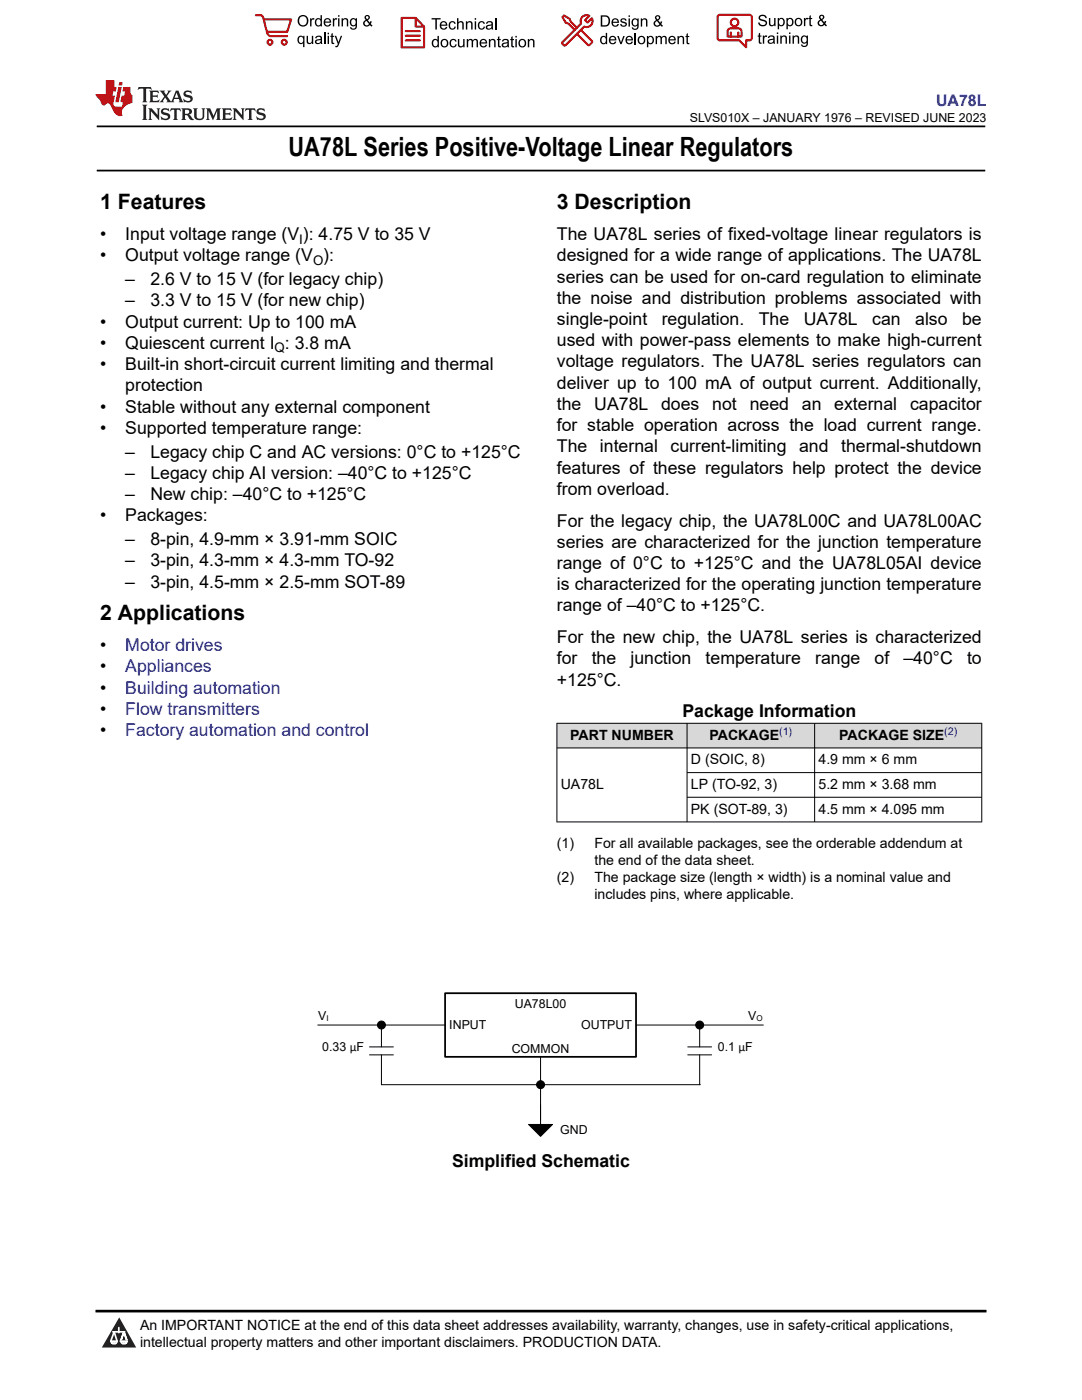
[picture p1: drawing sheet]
<svg xmlns="http://www.w3.org/2000/svg" width="216mm" height="279mm" viewBox="0 0 216 279" stroke-linecap="round" stroke-linejoin="round" font-family="sans-serif">
<path d="M19.3 25.2h177.3M19.3 34h177.3" fill="none" stroke="#000" stroke-width=".35"/>
<g fill="#d8d8d8">
<path d="M111.1 144.3h84.8v5h-84.8z" fill-rule="evenodd"/>
<path d="M111.2 144.4h25.8v4.8h-25.8z" fill-rule="evenodd"/>
<path d="M137.2 144.4h25.3v4.8h-25.3z" fill-rule="evenodd"/>
<path d="M162.6 144.4h33.2v4.8h-33.2z" fill-rule="evenodd"/>
</g>
<path d="M111.1 144.3h84.9M111.1 149.3h84.9M111.1 144.3v19.8M137.1 144.3v19.8M137.1 154.2h58.9M137.1 159.1h58.9M162.6 144.3v19.8M195.9 144.3v19.8M196 164h-84.9" fill="none" stroke="#000" stroke-width=".2"/>
<path d="M88.8 198.2h38.1v12.7h-38.1z" fill-rule="evenodd" fill="#fff"/>
<path d="M88.8 198.2h38.1v12.7h-38.1z" fill="none" stroke="#000" stroke-width=".35"/>
<g fill="none" stroke="#000" stroke-width=".2">
<path d="M63.4 204.6h25.4M73.7 210.5h4.8M73.7 208.9h4.8M76.1 204.6v4.3M76.1 210.5v6h63.6M107.9 210.9v13.5M126.9 204.6h25.4M137.2 210.5h4.8M137.2 208.9h4.8M139.6 204.6v4.3M139.6 210.5v6M105.5 224.4h4.7l-2.3 2.4z"/>
<circle cx="76.1" cy="204.6" r=".79"/>
<circle cx="107.9" cy="216.5" r=".79"/>
<circle cx="139.6" cy="204.6" r=".79"/>
</g>
<g fill="#000">
<path d="M105.5 224.4h4.7l-2.3 2.4z"/>
<circle cx="76.1" cy="204.6" r=".79"/>
<circle cx="107.9" cy="216.5" r=".79"/>
<circle cx="139.6" cy="204.6" r=".79"/>
</g>
<path d="M0 0h215.9v23.8h-215.9z" fill-rule="evenodd" fill="#fff"/>
<path d="M27.7 17.4l-.2 .6 .5-.3h.6v.1v2.2l-.2 .4h1l-.2-.4v-2.2v-.1h.5l.5 .3-.1-.6zM29.8 18.1l.2 .4v1.5l-.2 .4h1.9l.1-.6a1.08 1.08 0 0 1-1.3 .2v-.7h.6l.4 .2v-.6l-.4 .2h-.6v-.6l.2-.1a1 1 0 0 1 1 .2l-.1-.5zM31.8 18.1l1 1.1-1 1.2h.9l-.2-.2 .4-.7 .5 .7-.2 .2h1.6l-.2-.2 .1-.4h1l.1 .4-.1 .2h.9l-.2-.3-.8-2h-.5l-1 2.2-.8-1.1 .9-1.1h-.8l.2 .2-.5 .7-.3-.7 .1-.2zM35.2 18.5l.4 1h-.8zM36.8 18.2a.65 .65 0 0 0-.2 .7 .65 .65 0 0 0 .6 .5l.7 .2 .1 .2a.79 .79 0 0 1-.7 .4 .79 .79 0 0 1-.7-.5l.1 .7 .2-.1a.93 .93 0 0 0 1.1 .1 .93 .93 0 0 0 .4-1 1.46 1.46 0 0 0-1.2-.6l-.1-.3a1.09 1.09 0 0 1 1.2 .2l-.2-.6-.1 .1-.6-.2zM28.4 20.9l.2 .4v2.3l-.2 .3h1l-.2-.3v-2.3l.2-.4zM29.6 21.6l.2 .4v1.6l-.2 .3h.8l-.3-.3v-1.4l1.7 1.8v-2l.2-.4h-.8l.2 .2 .1 1.1-1.2-1.3zM32.3 21.8a.65 .65 0 0 0-.2 .7 .65 .65 0 0 0 .7 .4l.6 .2 .1 .2a.79 .79 0 0 1-.7 .4 .79 .79 0 0 1-.7-.5l.1 .7 .2-.1a.93 .93 0 0 0 1.1 .1 .93 .93 0 0 0 .4-.9 1.46 1.46 0 0 0-1.2-.6l-.1-.4a1.09 1.09 0 0 1 1.2 .2l-.2-.6-.1 .1-.6-.1zM34.1 21.6l-.1 .7a.63 .63 0 0 1 .7-.4l.1 1.7-.3 .3h1l-.2-.3v-1.7a.66 .66 0 0 1 .8 .4l-.1-.7zM36.2 21.6l.2 .4v1.6l-.2 .3h.9l-.2-.2v-.7h.5l.1 .2a.79 .79 0 0 0 1.2 .6l-1-.9a.61 .61 0 0 0 .6-.6 .61 .61 0 0 0-.5-.6zM36.9 21.9h.2a.47 .47 0 0 1 .5 .1 .47 .47 0 0 1 .1 .5l-.2 .2h-.6zM38.5 21.6l.2 .2a2.27 2.27 0 0 0 .4 2 1.04 1.04 0 0 0 1.7-.7v-1.3l.2-.2h-.8l.2 .4v1.1a.6 .6 0 0 1-.6 .6 .6 .6 0 0 1-.6-.6v-1.1l.3-.4zM41.1 21.6l.2 .4v1.6l-.2 .3h.7l-.2-.3v-1.5l.9 1.9 .8-1.9v1.5l-.2 .3h1l-.3-.3v-1.6l.3-.4h-.8l-.7 1.5-.7-1.5zM44.3 21.6l.2 .4v1.6l-.2 .3h1.9l.1-.5a1.09 1.09 0 0 1-1.3 .1v-.6h.6l.4 .1v-.6l-.4 .2h-.6v-.6l.2-.1a1.01 1.01 0 0 1 1 .3l-.1-.6zM46.4 21.6l.3 .4v1.6l-.3 .3h.8l-.2-.3v-1.4l1.6 1.8v-2l.2-.4h-.7l.2 .2v1.1l-1.2-1.3zM49 21.6l-.1 .7a.63 .63 0 0 1 .8-.4v1.7l-.3 .3h1l-.2-.3v-1.7a.66 .66 0 0 1 .8 .4l-.1-.7zM51.4 21.8a.65 .65 0 0 0-.2 .7 .65 .65 0 0 0 .6 .4l.6 .2 .2 .2a.79 .79 0 0 1-.8 .4 .79 .79 0 0 1-.6-.5l.1 .7 .2-.1a.93 .93 0 0 0 1 .1 .93 .93 0 0 0 .5-.9 1.46 1.46 0 0 0-1.3-.6l-.1-.4a1.09 1.09 0 0 1 1.3 .2l-.2-.6-.2 .1-.5-.1z" fill="#231f20"/>
<path d="M21.1 16v2.8h-2.1l.1 .3 .9 1a.95 .95 0 0 0 .9 .9 .59 .59 0 0 1 .6-.4 .59 .59 0 0 1 .5 .4l.4 .8a1.59 1.59 0 0 0 2.1 1.3 1.61 1.61 0 0 1 1-2.2l1-.4-.1-1.5a1.59 1.59 0 0 1-.4-1.6h-1.4l-.2 .9h.5l-.1 .8h-.5l-.2 1v.2l.4 .1-.2 .9h-.6a.73 .73 0 0 1-1.1-.7l.3-1.5h-.5l.2-.8h.5l.2-.9h-.5v-1.4zM23.6 17.4l-.6 3h.7l.6-3zM23.8 16.4l-.1 .7h.7l.1-.7z" fill="#ed1c24"/>
<g fill="#000">
<path d="M59.4 4.2a1.12 1.12 0 0 1 2.2 0 1.12 1.12 0 0 1-2.2 0zM59.9 3.5a.89 .89 0 0 0-.1 1.1 .89 .89 0 0 0 1.1 .4 .88 .88 0 0 0 .3-1.3 .88 .88 0 0 0-1.3-.2z" fill-rule="evenodd"/>
<path d="M59.5 7.3l.5-.2 .5 .3v-.3h.3v2.3h-.3v-.8a.74 .74 0 0 1-1 0 .74 .74 0 0 1-.1-1zM59.8 7.5a.57 .57 0 0 0-.2 .7 .57 .57 0 0 0 .8 .2 .57 .57 0 0 0 .1-.7 .57 .57 0 0 0-.7-.2z" fill-rule="evenodd"/>
<path d="M61.9 3.6h.2v.3l.2-.2 .3-.1 .2 .1-.1 .3a.36 .36 0 0 0-.5 0 .36 .36 0 0 0 0 .4v.9h-.3z" fill-rule="evenodd"/>
<path d="M61.2 7.1h.3v.9a.41 .41 0 0 0 .4 .6 .41 .41 0 0 0 .3-.6v-.9h.3v1.7h-.2v-.3a.58 .58 0 0 1-.7 .3 .58 .58 0 0 1-.4-.6z" fill-rule="evenodd"/>
<path d="M63 3.8l.5-.2 .5 .2v-.8h.2v2.3h-.2v-.2a.75 .75 0 0 1-1-.1 .75 .75 0 0 1-.1-1zM63.2 4a.57 .57 0 0 0-.1 .7 .57 .57 0 0 0 .8 .2 .57 .57 0 0 0 .1-.7 .57 .57 0 0 0-.8-.2z" fill-rule="evenodd"/>
<path d="M63 7.3a.74 .74 0 0 1 1-.1 .74 .74 0 0 1 .3 .9v.7h-.3v-.2a.57 .57 0 0 1-.8 .2 .57 .57 0 0 1-.2-.8l1-.3a.41 .41 0 0 0-.4-.4 .41 .41 0 0 0-.4 .4l-.3-.1zM63.2 8.2a.35 .35 0 0 0 .2 .5 .35 .35 0 0 0 .5-.3l.1-.4z" fill-rule="evenodd"/>
<path d="M65.4 6.5h.3v.3h-.3zM65.4 7.1h.3v1.7h-.3z" fill-rule="evenodd"/>
<path d="M64.8 3.8a.76 .76 0 0 1 .9-.1 .76 .76 0 0 1 .4 .8h-1.2a.47 .47 0 0 0 .3 .6 .47 .47 0 0 0 .6-.4l.3 .1a.82 .82 0 0 1-1.3 .3 .82 .82 0 0 1 0-1.3zM65 4l-.1 .3h.9l-.3-.4z" fill-rule="evenodd"/>
<path d="M66.4 3.6h.3v.3l.1-.2 .4-.1 .1 .1-.1 .3a.36 .36 0 0 0-.4 0 .36 .36 0 0 0-.1 .4v.9h-.3z" fill-rule="evenodd"/>
<path d="M66.1 6.7l.3-.1v.5h.3v.3h-.3v.9l.1 .2h.2v.3a.41 .41 0 0 1-.4-.1 .41 .41 0 0 1-.2-.4v-.9h-.2v-.3h.2z" fill-rule="evenodd"/>
<path d="M66.8 7.1h.3l.4 1.4 .5-1.4h.3l-.6 1.7a.57 .57 0 0 1-.8 .6v-.3a.37 .37 0 0 0 .5-.3z" fill-rule="evenodd"/>
<path d="M67.5 3h.2v.3h-.2zM67.5 3.6h.2v1.7h-.2z" fill-rule="evenodd"/>
<path d="M68.2 3.6h.2v.3a.58 .58 0 0 1 .7-.3 .58 .58 0 0 1 .4 .7v1h-.3v-1a.4 .4 0 0 0-.4-.5 .4 .4 0 0 0-.4 .6v.9h-.2z" fill-rule="evenodd"/>
<path d="M70 3.8l.5-.2 .5 .2v-.2h.2v1.5a.71 .71 0 0 1-.5 .8 .71 .71 0 0 1-.8-.5h.2a.46 .46 0 0 0 .6 .3 .46 .46 0 0 0 .3-.6 .78 .78 0 0 1-1.1-.2 .78 .78 0 0 1 .1-1.1zM70.2 4a.53 .53 0 0 0-.1 .8 .53 .53 0 0 0 .8 0 .54 .54 0 0 0 0-.7 .54 .54 0 0 0-.7-.1z" fill-rule="evenodd"/>
<path d="M72.9 3.1a.53 .53 0 0 1 .8 .1 .53 .53 0 0 1-.3 .8l.4 .5 .1-.3 .3 .1-.2 .5 .3 .3-.2 .2-.3-.3a.71 .71 0 0 1-1.2 .1 .71 .71 0 0 1 .4-1.1l-.3-.5zM73 3.5a.3 .3 0 0 0 .6 0 .3 .3 0 0 0-.6 0zM72.9 4.3a.45 .45 0 0 0 0 .7 .45 .45 0 0 0 .7-.2l-.5-.6z" fill-rule="evenodd"/>
<path d="M86.1 3.6h1.8v.3h-.7v2h-.3v-2h-.8z" fill-rule="evenodd"/>
<path d="M86.3 8l.5-.2 .5 .2v-.8h.3v2.2h-.3v-.2a.76 .76 0 0 1-1 0 .76 .76 0 0 1-.1-1zM86.6 8.1a.58 .58 0 0 0-.2 .8 .58 .58 0 0 0 .8 .2 .58 .58 0 0 0 .1-.8 .58 .58 0 0 0-.7-.2z" fill-rule="evenodd"/>
<path d="M88.2 7.9a.81 .81 0 0 1 1.1 .2 .81 .81 0 0 1-.2 1.1 .81 .81 0 0 1-1.1-.1l-.1-.8zM88.3 8.1a.57 .57 0 0 0 0 .9 .57 .57 0 0 0 .8 0 .57 .57 0 0 0 0-.8 .57 .57 0 0 0-.8-.1z" fill-rule="evenodd"/>
<path d="M88 4.4a.77 .77 0 0 1 .9-.1 .77 .77 0 0 1 .4 .8h-1.3a.48 .48 0 0 0 .4 .6 .48 .48 0 0 0 .6-.3h.3a.83 .83 0 0 1-1.3 .4 .83 .83 0 0 1 0-1.4zM88.2 4.6l-.2 .3h1l-.3-.4z" fill-rule="evenodd"/>
<path d="M89.7 4.4a.7 .7 0 0 1 1.2 .3l-.2 .1a.45 .45 0 0 0-.6-.3 .45 .45 0 0 0-.3 .6 .45 .45 0 0 0 .3 .6 .45 .45 0 0 0 .6-.4h.3a.76 .76 0 0 1-1.1 .6 .76 .76 0 0 1-.3-1.1z" fill-rule="evenodd"/>
<path d="M89.9 8a.7 .7 0 0 1 1.2 .3h-.3a.45 .45 0 0 0-.5-.3 .45 .45 0 0 0-.3 .6 .45 .45 0 0 0 .3 .6 .45 .45 0 0 0 .6-.4l.2 .1a.76 .76 0 0 1-1 .5 .76 .76 0 0 1-.4-1.1z" fill-rule="evenodd"/>
<path d="M91.2 3.6h.3v.8a.59 .59 0 0 1 .7-.2 .59 .59 0 0 1 .3 .7v1h-.2v-1a.4 .4 0 0 0-.5-.4 .4 .4 0 0 0-.3 .5v.9h-.3z" fill-rule="evenodd"/>
<path d="M91.4 7.8h.2v.9a.41 .41 0 0 0 .5 .5 .41 .41 0 0 0 .3-.5v-.9h.3v1.6h-.3v-.2a.58 .58 0 0 1-.7 .3 .58 .58 0 0 1-.3-.7z" fill-rule="evenodd"/>
<path d="M93 4.2h.2v.3a.59 .59 0 0 1 .7-.3 .59 .59 0 0 1 .4 .7v1h-.3v-1a.41 .41 0 0 0-.4-.5 .41 .41 0 0 0-.4 .6v.9h-.2z" fill-rule="evenodd"/>
<path d="M93.1 7.8h.3v.2a.56 .56 0 0 1 1 0 .54 .54 0 0 1 .6-.2 .54 .54 0 0 1 .4 .5v1.1h-.3v-1a.34 .34 0 0 0-.3-.4 .34 .34 0 0 0-.4 .3v1.1h-.3v-1a.38 .38 0 0 0-.5-.4 .38 .38 0 0 0-.2 .6v.8h-.3z" fill-rule="evenodd"/>
<path d="M94.7 3.6h.3v.3h-.3zM94.7 4.2h.3v1.7h-.3z" fill-rule="evenodd"/>
<path d="M95.5 4.4a.7 .7 0 0 1 1.3 .3l-.3 .1a.45 .45 0 0 0-.6-.3 .45 .45 0 0 0-.3 .6 .45 .45 0 0 0 .3 .6 .45 .45 0 0 0 .6-.4h.3a.76 .76 0 0 1-1.1 .6 .76 .76 0 0 1-.3-1.1z" fill-rule="evenodd"/>
<path d="M95.9 8a.77 .77 0 0 1 .9-.2 .77 .77 0 0 1 .4 .9h-1.2a.48 .48 0 0 0 .3 .5 .48 .48 0 0 0 .6-.3h.3a.83 .83 0 0 1-1.3 .4 .83 .83 0 0 1 0-1.3zM96.1 8.1l-.1 .4h.9l-.2-.5z" fill-rule="evenodd"/>
<path d="M97.5 7.8h.3v.2a.59 .59 0 0 1 .7-.2 .59 .59 0 0 1 .4 .6v1h-.3v-1a.41 .41 0 0 0-.5-.4 .41 .41 0 0 0-.3 .5v.9h-.3z" fill-rule="evenodd"/>
<path d="M97.1 4.4a.74 .74 0 0 1 1-.1 .74 .74 0 0 1 .3 .9v.7h-.3v-.2a.59 .59 0 0 1-.8 .2 .59 .59 0 0 1-.3-.8l1.1-.3a.42 .42 0 0 0-.4-.4 .42 .42 0 0 0-.5 .4l-.2-.1zM97.3 5.3a.36 .36 0 0 0 .2 .5 .36 .36 0 0 0 .5-.2l.1-.5z" fill-rule="evenodd"/>
<path d="M99.4 7.4l.2-.2v.6h.3v.2h-.3v1l.1 .2h.2l.1 .2a.41 .41 0 0 1-.5 0 .41 .41 0 0 1-.1-.4v-1h-.2v-.2h.2z" fill-rule="evenodd"/>
<path d="M100.3 8a.74 .74 0 0 1 .9-.2 .74 .74 0 0 1 .3 .9l.1 .7h-.3v-.2a.59 .59 0 0 1-.8 .3 .59 .59 0 0 1-.3-.8l1-.3a.42 .42 0 0 0-.3-.4 .42 .42 0 0 0-.5 .3h-.3zM100.5 8.8a.36 .36 0 0 0 .1 .5 .36 .36 0 0 0 .5-.2l.2-.5z" fill-rule="evenodd"/>
<path d="M102 7.4l.3-.2v.6h.3v.2h-.3v1l.1 .2h.2v.2a.41 .41 0 0 1-.5 0 .41 .41 0 0 1-.1-.4v-1h-.2v-.2h.2z" fill-rule="evenodd"/>
<path d="M102.8 7.2h.3v.3h-.3zM102.8 7.8h.3v1.6h-.3z" fill-rule="evenodd"/>
<path d="M103.7 7.9a.81 .81 0 0 1 1.1 .2 .81 .81 0 0 1-.1 1.1 .81 .81 0 0 1-1.2-.1v-.8zM103.9 8.1a.57 .57 0 0 0-.1 .9 .57 .57 0 0 0 .8 0 .57 .57 0 0 0 0-.8 .57 .57 0 0 0-.7-.1z" fill-rule="evenodd"/>
<path d="M105.3 7.8h.3v.2a.59 .59 0 0 1 .7-.2 .59 .59 0 0 1 .4 .6v1h-.3v-1a.41 .41 0 0 0-.5-.4 .41 .41 0 0 0-.3 .5v.9h-.3z" fill-rule="evenodd"/>
<path d="M119.9 3.1h.7a1.12 1.12 0 0 1 1.1 1.1 1.12 1.12 0 0 1-1 1.1h-.8zM120.2 3.3v1.7h.4a.86 .86 0 0 0 .8-.8 .86 .86 0 0 0-.8-.9z" fill-rule="evenodd"/>
<path d="M119.9 7.4l.5-.3 .5 .3v-.8h.2v2.2h-.2v-.2a.75 .75 0 0 1-1 0 .75 .75 0 0 1-.1-1zM120.1 7.5a.57 .57 0 0 0-.1 .8 .57 .57 0 0 0 .8 .2 .57 .57 0 0 0 .1-.8 .57 .57 0 0 0-.8-.2z" fill-rule="evenodd"/>
<path d="M121.7 7.4a.76 .76 0 0 1 .9-.2 .76 .76 0 0 1 .4 .9h-1.2a.47 .47 0 0 0 .3 .5 .47 .47 0 0 0 .6-.3h.3a.82 .82 0 0 1-1.3 .4 .82 .82 0 0 1 0-1.3zM121.9 7.5l-.1 .3h.9l-.3-.4z" fill-rule="evenodd"/>
<path d="M122.2 3.9a.76 .76 0 0 1 .9-.2 .76 .76 0 0 1 .4 .9h-1.2a.47 .47 0 0 0 .4 .5 .47 .47 0 0 0 .5-.3h.3a.82 .82 0 0 1-1.3 .4 .82 .82 0 0 1 0-1.3zM122.5 4l-.2 .3h.9l-.2-.4z" fill-rule="evenodd"/>
<path d="M123.9 3.8a.71 .71 0 0 1 1.1 .3h-.2a.32 .32 0 0 0-.4-.3 .32 .32 0 0 0-.3 .4h.1a.75 .75 0 0 1 .9 .8 .72 .72 0 0 1-.7 .3 .72 .72 0 0 1-.7-.5h.3a.36 .36 0 0 0 .4 .4 .36 .36 0 0 0 .3-.5 .8 .8 0 0 1-.9-.7z" fill-rule="evenodd"/>
<path d="M123.2 7.2h.3l.4 1.3 .5-1.3h.3l-.7 1.6h-.2z" fill-rule="evenodd"/>
<path d="M125.4 3.1h.3v.3h-.3zM125.4 3.7h.3v1.6h-.3z" fill-rule="evenodd"/>
<path d="M125 7.4a.76 .76 0 0 1 .9-.2 .76 .76 0 0 1 .4 .9h-1.2a.47 .47 0 0 0 .3 .5 .47 .47 0 0 0 .6-.3h.3a.82 .82 0 0 1-1.3 .4 .82 .82 0 0 1 0-1.3zM125.2 7.5l-.1 .3h.9l-.2-.4z" fill-rule="evenodd"/>
<path d="M126.2 3.9l.5-.3 .5 .3v-.2h.2v1.4a.71 .71 0 0 1-.5 .8 .71 .71 0 0 1-.8-.5l.2 .1a.46 .46 0 0 0 .6 .2 .46 .46 0 0 0 .3-.6 .78 .78 0 0 1-1.1-.1 .78 .78 0 0 1 .1-1.1zM126.4 4a.53 .53 0 0 0-.1 .8 .53 .53 0 0 0 .8 0 .54 .54 0 0 0 0-.7 .54 .54 0 0 0-.7-.1z" fill-rule="evenodd"/>
<path d="M127.5 7.3a.8 .8 0 0 1 1.1 .2 .8 .8 0 0 1-.1 1.1 .8 .8 0 0 1-1.2-.1v-.8zM127.7 7.5a.56 .56 0 0 0-.1 .9 .56 .56 0 0 0 .8-.1 .56 .56 0 0 0 0-.7 .56 .56 0 0 0-.7-.1z" fill-rule="evenodd"/>
<path d="M127.9 3.7h.2v.2a.58 .58 0 0 1 .7-.2 .58 .58 0 0 1 .4 .6v1h-.3v-1a.4 .4 0 0 0-.4-.4 .4 .4 0 0 0-.4 .5v.9h-.2z" fill-rule="evenodd"/>
<path d="M129.1 7.2h.2v.2a.72 .72 0 0 1 1-.1 .72 .72 0 0 1 .2 1 .64 .64 0 0 1-.5 .5 .64 .64 0 0 1-.6-.2v.8h-.3zM129.5 7.5a.56 .56 0 0 0-.2 .8 .56 .56 0 0 0 .8 .2 .56 .56 0 0 0 .1-.8 .56 .56 0 0 0-.7-.2z" fill-rule="evenodd"/>
<path d="M130.8 7.2h.3v.2a.55 .55 0 0 1 .9 0 .53 .53 0 0 1 .6-.3 .53 .53 0 0 1 .4 .6v1.1h-.2v-1a.34 .34 0 0 0-.3-.4 .34 .34 0 0 0-.4 .3v1.1h-.3v-1a.37 .37 0 0 0-.5-.4 .37 .37 0 0 0-.2 .6v.8h-.3z" fill-rule="evenodd"/>
<path d="M130.8 3.2a.53 .53 0 0 1 .9 .1 .53 .53 0 0 1-.4 .8l.4 .5 .2-.4 .2 .1-.2 .5 .4 .3-.2 .3-.3-.4a.71 .71 0 0 1-1.2 .1 .71 .71 0 0 1 .3-1.1l-.2-.5zM130.9 3.6a.3 .3 0 0 0 .6 0 .3 .3 0 0 0-.6 0zM130.9 4.3a.45 .45 0 0 0 0 .7 .45 .45 0 0 0 .7-.2l-.5-.6z" fill-rule="evenodd"/>
<path d="M133.6 7.4a.76 .76 0 0 1 .9-.2 .76 .76 0 0 1 .3 .9h-1.2a.47 .47 0 0 0 .4 .5 .47 .47 0 0 0 .6-.3h.2a.82 .82 0 0 1-1.2 .4 .82 .82 0 0 1 0-1.3zM133.8 7.5l-.2 .3h1l-.3-.4z" fill-rule="evenodd"/>
<path d="M135.2 7.2h.2v.2a.58 .58 0 0 1 .7-.2 .58 .58 0 0 1 .4 .6v1h-.3v-1a.4 .4 0 0 0-.4-.4 .4 .4 0 0 0-.3 .5v.9h-.3z" fill-rule="evenodd"/>
<path d="M137 6.8l.3-.2v.6h.2v.2h-.2v1v.2h.2l.1 .2a.41 .41 0 0 1-.5 0 .41 .41 0 0 1-.1-.5v-.9h-.2v-.2h.2z" fill-rule="evenodd"/>
<path d="M151.6 3.1a.88 .88 0 0 1 1.4 .5h-.3a.49 .49 0 0 0-.5-.5 .49 .49 0 0 0-.5 .6l.1 .1a1.06 1.06 0 0 1 1.2 1 .95 .95 0 0 1-.9 .4 .95 .95 0 0 1-.8-.7h.3a.58 .58 0 0 0 .6 .5 .58 .58 0 0 0 .5-.6l-.2-.1a.95 .95 0 0 1-1.1-.9z" fill-rule="evenodd"/>
<path d="M151.4 6.7l.3-.2v.6h.2v.2h-.2v1v.2h.2l.1 .2a.41 .41 0 0 1-.5 0 .41 .41 0 0 1-.1-.5v-.9h-.2v-.2h.2z" fill-rule="evenodd"/>
<path d="M152.2 7.1h.3v.2l.1-.2h.4h.1l-.1 .3a.36 .36 0 0 0-.4 0 .36 .36 0 0 0-.1 .5v.8h-.3z" fill-rule="evenodd"/>
<path d="M153.3 7.3a.74 .74 0 0 1 1-.2 .74 .74 0 0 1 .3 .9l.1 .7h-.3l-.1-.2a.57 .57 0 0 1-.8 .3 .57 .57 0 0 1-.1-.9l.9-.2a.41 .41 0 0 0-.4-.4 .41 .41 0 0 0-.4 .3h-.3zM153.5 8.1a.35 .35 0 0 0 .2 .5 .35 .35 0 0 0 .5-.2l.1-.5z" fill-rule="evenodd"/>
<path d="M153.4 3.6h.3v.9a.41 .41 0 0 0 .4 .5 .41 .41 0 0 0 .4-.5v-.9h.2v1.6h-.2v-.2a.58 .58 0 0 1-.7 .2 .58 .58 0 0 1-.4-.6z" fill-rule="evenodd"/>
<path d="M155 6.5h.3v.3h-.3zM155 7.1h.3v1.6h-.3z" fill-rule="evenodd"/>
<path d="M155.2 3.6h.2v.2a.72 .72 0 0 1 1-.1 .72 .72 0 0 1 .2 1 .64 .64 0 0 1-.5 .5 .64 .64 0 0 1-.6-.2v.8h-.3zM155.6 3.9a.56 .56 0 0 0-.2 .8 .56 .56 0 0 0 .8 .2 .56 .56 0 0 0 .1-.8 .56 .56 0 0 0-.7-.2z" fill-rule="evenodd"/>
<path d="M155.7 7.1h.3v.2a.58 .58 0 0 1 .7-.2 .58 .58 0 0 1 .3 .6v1h-.3v-1a.4 .4 0 0 0-.4-.4 .4 .4 0 0 0-.3 .5v.9h-.3z" fill-rule="evenodd"/>
<path d="M156.9 3.6h.3v.2a.72 .72 0 0 1 .9-.1 .72 .72 0 0 1 .2 1 .64 .64 0 0 1-.4 .5 .64 .64 0 0 1-.7-.2v.8h-.3zM157.3 3.9a.56 .56 0 0 0-.1 .8 .56 .56 0 0 0 .7 .2 .56 .56 0 0 0 .2-.8 .56 .56 0 0 0-.8-.2z" fill-rule="evenodd"/>
<path d="M157.4 6.5h.3v.3h-.3zM157.4 7.1h.3v1.6h-.3z" fill-rule="evenodd"/>
<path d="M158.1 7.1h.3v.2a.58 .58 0 0 1 .7-.2 .58 .58 0 0 1 .4 .6v1h-.3v-1a.4 .4 0 0 0-.5-.4 .4 .4 0 0 0-.3 .5v.9h-.3z" fill-rule="evenodd"/>
<path d="M158.8 3.7a.8 .8 0 0 1 1.1 .2 .8 .8 0 0 1-.1 1.1 .8 .8 0 0 1-1.1-.1l-.1-.8zM159 3.9a.56 .56 0 0 0-.1 .9 .56 .56 0 0 0 .9 0 .56 .56 0 0 0-.1-.8 .56 .56 0 0 0-.7-.1z" fill-rule="evenodd"/>
<path d="M160 7.3l.5-.2 .5 .2v-.2h.2v1.4a.71 .71 0 0 1-.5 .9 .71 .71 0 0 1-.9-.5h.3a.46 .46 0 0 0 .6 .2 .46 .46 0 0 0 .2-.6 .78 .78 0 0 1-1-.1 .78 .78 0 0 1 .1-1.1zM160.2 7.4a.53 .53 0 0 0-.1 .8 .53 .53 0 0 0 .8 0 .54 .54 0 0 0 0-.7 .54 .54 0 0 0-.7-.1z" fill-rule="evenodd"/>
<path d="M160.4 3.6h.3v.2l.1-.2h.4h.1l-.1 .3a.36 .36 0 0 0-.4 0 .36 .36 0 0 0-.1 .5v.8h-.3z" fill-rule="evenodd"/>
<path d="M161.5 3.2l.3-.2v.6h.3v.2h-.3v1v.2h.3v.2a.41 .41 0 0 1-.5 0 .41 .41 0 0 1-.1-.5v-.9h-.2v-.2h.2z" fill-rule="evenodd"/>
<path d="M163.6 3.1a.53 .53 0 0 1 .8 .1 .53 .53 0 0 1-.3 .8l.4 .5 .1-.3h.3l-.2 .5 .3 .3-.2 .3-.3-.3a.71 .71 0 0 1-1.2 .1 .71 .71 0 0 1 .4-1.2l-.3-.5zM163.7 3.5a.3 .3 0 0 0 .5 0 .3 .3 0 0 0-.5 0zM163.6 4.2a.45 .45 0 0 0 0 .8 .45 .45 0 0 0 .7-.3l-.5-.6z" fill-rule="evenodd"/>
</g>
<path d="M64.8 6.5v2.3M98.9 3.6v2.3M126.8 6.6v2.2" fill="none" stroke="#000" stroke-width=".28"/>
<g fill="none" stroke="#de0000" stroke-width=".42">
<path d="M51.1 3l1 .1a1.4 1.4 0 0 1 .6 1.2l.7 2.5a.95 .95 0 0 0 1.1 .4h2.8M52.7 3.9h5.4l-.8 2.4h-4M80.1 3.6h2.8v1.7h1.7v4.2h-4.5zM81 7.1h2.8M81 6.2h2.8M81 8.1h2.8M82.9 3.6l1.7 1.7M115.1 5.5l-1.3-1.2-.1-.5-1.2-.7-.3 .3 .7 1.1 .5 .2 1.3 1.3M115.9 6l2.2 2.2v.3l-.5 .5h-.3l-2.2-2.2zM115.9 6l.7-.7a1.19 1.19 0 0 0 1.3-.3 1.19 1.19 0 0 0 .2-1.4l-.9 .9-.4-.5 .8-.8a1.19 1.19 0 0 0-1.4 .1 1.19 1.19 0 0 0-.2 1.4l-3.8 3.7v.3l.3 .3h.3l2.3-2.2M143.2 3.2l.4-.2h6l.4 .2v4.4l-.2 .4-.9 .1v1.3l-1.4-1.3h-3.9l-.4-.3zM145.4 5.8l.4-.1h1.6a.61 .61 0 0 1 .6 .6v1h-2.8v-1z"/>
<path d="M145.8 6.5v.8M147.3 6.5v.8"/>
<circle cx="53.9" cy="8.4" r=".49"/>
<circle cx="56.7" cy="8.4" r=".49"/>
<circle cx="146.6" cy="4.5" r=".75"/>
</g>
<path d="M0 261.4h215.9v18h-215.9z" fill-rule="evenodd" fill="#fff"/>
<path d="M23.8 262.9l3.4 6h-6.9z" fill="#231f20"/>
<path d="M22.1 267.7h1.3l-.4 .5h-.3a.55 .55 0 0 1-.6-.5z" fill-rule="evenodd" fill="#fff"/>
<path d="M22.1 267.7h1.3l-.4 .5h-.3a.55 .55 0 0 1-.6-.5z" fill="none" stroke="#231f20" stroke-width=".34"/>
<path d="M22.1 267.7h1.3l-.4 .5h-.5zM22.6 265.8h.1M22.6 265.8h2.3zM23.7 265.9h.1M23.7 264.9v1zM24 267.7h.1" fill="none" stroke="#fff" stroke-width=".34"/>
<path d="M24.7 265.8l-.7 1.9z" fill="#fff"/>
<path d="M24.7 265.8l-.7 1.9z" fill="none" stroke="#fff" stroke-width=".34"/>
<path d="M24.7 265.8l.7 1.9z" fill="#fff"/>
<path d="M22.8 265.8l-.7 1.9zM22.8 265.8l.6 1.9zM24.7 265.8l.7 1.9zM25.3 267.7h.1" fill="none" stroke="#fff" stroke-width=".34"/>
<path d="M24.1 267.7h1.3a.65 .65 0 0 1-.6 .5 .65 .65 0 0 1-.7-.5z" fill-rule="evenodd" fill="#fff"/>
<path d="M24.1 267.7h1.3a.65 .65 0 0 1-.6 .5 .65 .65 0 0 1-.7-.5z" fill="none" stroke="#231f20" stroke-width=".34"/>
<path d="M24 267.7h.1M24.1 267.7h1.3l-.4 .5h-.5z" fill="none" stroke="#fff" stroke-width=".34"/>
<path d="M19 261.7h177.8" fill="none" stroke="#000" stroke-width=".53"/>
<text font-size="5.3" x="57.6" y="31.2">UA78L Series Positive-Voltage Linear Regulators</text>
<g font-size="4.2">
<text x="20" y="41.8">1 Features</text>
<text x="111.1" y="41.8">3 Description</text>
<text x="20" y="123.8">2 Applications</text>
</g>
<g font-size="3.5">
<text x="20" y="47.9">•</text>
<text x="25" y="47.9">Input voltage range (V ): 4.75 V to 35 V</text>
<text x="111.1" y="47.9">The UA78L series of fixed-voltage linear regulators is</text>
<text x="20" y="52.2">•</text>
<text x="25" y="52.2">Output voltage range (V ):</text>
<text x="111.1" y="52.2">designed for a wide range of applications. The UA78L</text>
<text x="25" y="56.9">–</text>
<text x="30" y="56.9">2.6 V to 15 V (for legacy chip)</text>
<text x="111.1" y="56.4">series can be used for on-card regulation to eliminate</text>
<text x="20" y="65.4">•</text>
<text x="25" y="61.2">–</text>
<text x="25" y="65.4">Output current: Up to 100 mA</text>
<text x="30" y="61.2">3.3 V to 15 V (for new chip)</text>
<text x="111.1" y="60.6">the noise and distribution problems associated with</text>
<text x="111.1" y="64.9">single-point</text>
<text x="132" y="64.9">regulation.</text>
<text x="151.4" y="64.9">The</text>
<text x="160.4" y="64.9">UA78L</text>
<text x="174" y="64.9">can</text>
<text x="182.6" y="64.9">also</text>
<text x="192" y="64.9">be</text>
<text x="20" y="69.6">•</text>
<text x="25" y="69.6">Quiescent current I : 3.8 mA</text>
<text x="111.1" y="69.1">used with power-pass elements to make high-current</text>
<text x="20" y="73.9">•</text>
<text x="25" y="73.9">Built-in short-circuit current limiting and thermal</text>
<text x="111.1" y="73.3">voltage regulators. The UA78L series regulators can</text>
<text x="111.1" y="77.6">deliver up to 100 mA of output current. Additionally,</text>
<text x="20" y="82.3">•</text>
<text x="25" y="78.1">protection</text>
<text x="25" y="82.3">Stable without any external component</text>
<text x="111.1" y="81.8">the</text>
<text x="118.6" y="81.8">UA78L</text>
<text x="131.9" y="81.8">does</text>
<text x="142.1" y="81.8">not</text>
<text x="149.6" y="81.8">need</text>
<text x="160" y="81.8">an</text>
<text x="166.5" y="81.8">external</text>
<text x="181.6" y="81.8">capacitor</text>
<text x="20" y="86.6">•</text>
<text x="25" y="86.6">Supported temperature range:</text>
<text x="111.1" y="86">for stable operation across the load current range.</text>
<text x="25" y="91.3">–</text>
<text x="25" y="95.6">–</text>
<text x="30" y="91.3">Legacy chip C and AC versions: 0°C to +125°C</text>
<text x="30" y="95.6">Legacy chip AI version: –40°C to +125°C</text>
<text x="111.1" y="90.3">The</text>
<text x="111.1" y="94.5">features of these regulators help protect the device</text>
<text x="119.7" y="90.3">internal</text>
<text x="133.8" y="90.3">current-limiting</text>
<text x="159.5" y="90.3">and</text>
<text x="167.9" y="90.3">thermal-shutdown</text>
<text x="25" y="99.8">–</text>
<text x="30" y="99.8">New chip: –40°C to +125°C</text>
<text x="111.1" y="98.7">from overload.</text>
<text x="20" y="104">•</text>
<text x="25" y="104">Packages:</text>
<text x="111.1" y="105.1">For the legacy chip, the UA78L00C and UA78L00AC</text>
<text x="25" y="108.8">–</text>
<text x="25" y="113">–</text>
<text x="30" y="108.8">8-pin, 4.9-mm × 3.91-mm SOIC</text>
<text x="30" y="113">3-pin, 4.3-mm × 4.3-mm TO-92</text>
<text x="111.1" y="109.3">series are characterized for the junction temperature</text>
<text x="111.1" y="113.6">range of 0°C to +125°C and the UA78L05AI device</text>
<text x="25" y="117.3">–</text>
<text x="30" y="117.3">3-pin, 4.5-mm × 2.5-mm SOT-89</text>
<text x="111.1" y="117.8">is characterized for the operating junction temperature</text>
<text x="111.1" y="122">range of –40°C to +125°C.</text>
<text x="20" y="130">•</text>
<text x="111.1" y="128.4">For the new chip, the UA78L series is characterized</text>
<text x="20" y="134.2">•</text>
<text x="111.1" y="132.6">for</text>
<text x="111.1" y="136.8">+125°C.</text>
<text x="118.1" y="132.6">the</text>
<text x="125.8" y="132.6">junction</text>
<text x="140.8" y="132.6">temperature</text>
<text x="162.7" y="132.6">range</text>
<text x="174.5" y="132.6">of</text>
<text x="180.3" y="132.6">–40°C</text>
<text x="193" y="132.6">to</text>
<text x="20" y="138.4">•</text>
<text x="20" y="142.7">•</text>
<text x="136.2" y="143.2">Package Information</text>
<text x="20" y="146.9">•</text>
<text x="90.2" y="233">Simplified Schematic</text>
</g>
<g font-size="3.5" fill="#00f">
<text x="25" y="130">Motor drives</text>
<text x="25" y="134.2">Appliances</text>
<text x="25" y="138.4">Building automation</text>
<text x="25" y="142.7">Flow transmitters</text>
<text x="25" y="146.9">Factory automation and control</text>
</g>
<text font-size="3.2" fill="#00f" x="186.8" y="21.1">UA78L</text>
<g font-size="2.8">
<text x="113.8" y="147.6">PART NUMBER</text>
<text x="141.6" y="147.6">PACKAGE</text>
<text x="167.5" y="147.6">PACKAGE SIZE</text>
<text x="137.9" y="152.5">D (SOIC, 8)</text>
<text x="163.3" y="152.5">4.9 mm × 6 mm</text>
<text x="111.9" y="157.5">UA78L</text>
<text x="137.9" y="157.5">LP (TO-92, 3)</text>
<text x="163.3" y="157.5">5.2 mm × 3.68 mm</text>
<text x="137.9" y="162.4">PK (SOT-89, 3)</text>
<text x="163.3" y="162.4">4.5 mm × 4.095 mm</text>
<text x="111.1" y="169.2">(1)</text>
<text x="118.6" y="169.2">For all available packages, see the orderable addendum at</text>
<text x="118.6" y="172.6">the end of the data sheet.</text>
<text x="111.1" y="176">(2)</text>
<text x="118.6" y="176">The package size (length × width) is a nominal value and</text>
<text x="118.6" y="179.3">includes pins, where applicable.</text>
<text x="27.9" y="265.5">An IMPORTANT NOTICE at the end of this data sheet addresses availability, warranty, changes, use in safety-critical applications,</text>
<text x="27.9" y="268.9">intellectual property matters and other important disclaimers. PRODUCTION DATA.</text>
</g>
<g font-size="2.6">
<text x="59.7" y="48.6">I</text>
<text x="62.5" y="52.9">O</text>
<text x="54.8" y="70.3">Q</text>
</g>
<g font-size="2.5">
<text x="137.6" y="24.3">SLVS010X – JANUARY 1976 – REVISED JUNE 2023</text>
<text x="63.5" y="203.5">V</text>
<text x="102.7" y="201.1">UA78L00</text>
<text x="149.3" y="203.5">V</text>
<text x="64.3" y="209.8">0.33 μF</text>
<text x="89.7" y="205.3">INPUT</text>
<text x="116" y="205.3">OUTPUT</text>
<text x="143.2" y="209.8">0.1 μF</text>
<text x="102.1" y="210.2">COMMON</text>
<text x="111.8" y="226.4">GND</text>
</g>
<g font-size="2.1" fill="#00f">
<text x="155.5" y="146.7">(1)</text>
<text x="188.4" y="146.7">(2)</text>
</g>
<g font-size="1.6">
<text x="65.2" y="203.8">I</text>
<text x="151" y="203.8">O</text>
</g>
</svg>
